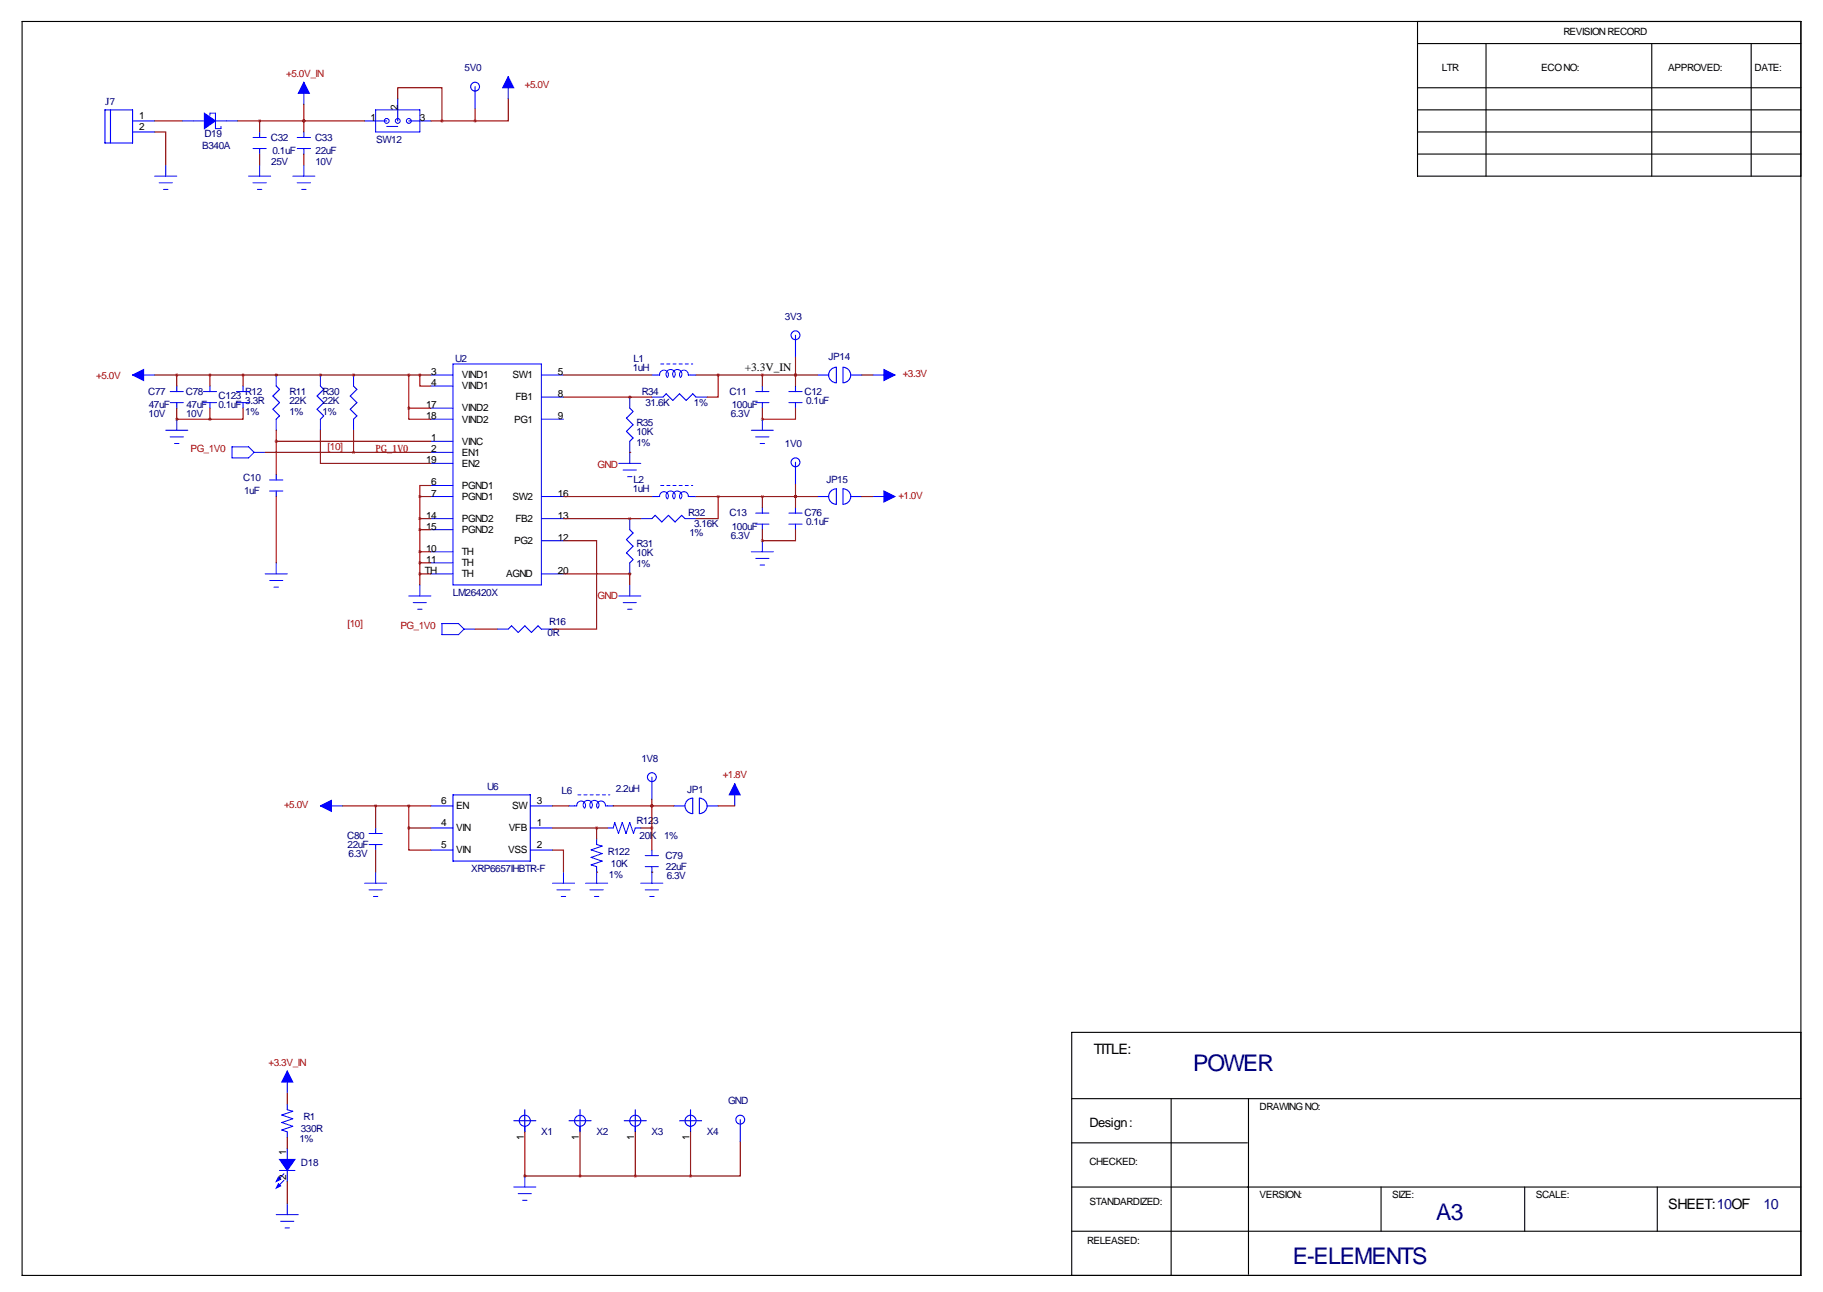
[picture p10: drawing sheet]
<svg xmlns="http://www.w3.org/2000/svg" width="419mm" height="297mm" viewBox="0 0 419 297" stroke-linecap="round" stroke-linejoin="round" font-family="sans-serif">
<g fill="none" stroke="#000" stroke-width=".25">
<path d="M5.1 4.9h408.9v288.3h-408.9zM325.9 4.9v35.6h88.1M325.9 10h88.1M341.6 10v30.5M379.7 10v30.5M402.6 10v30.5M325.9 20.2h88.1M325.9 35.4h88.1M325.9 30.3h88.1M325.9 25.3h88.1M414 237.3h-167.6v55.9M246.4 252.6h167.6"/>
<path d="M269.2 252.6v40.6M287 252.6v40.4M246.4 272.9h167.6M246.4 262.7h40.4M317.5 272.9v10.2M350.5 272.9v10.2M381 272.9v10.2M246.4 283.1h167.6"/>
</g>
<g fill="none" stroke="#00f" stroke-width=".25">
<path d="M109.2 19.9v5.1M24.1 25.3h6.4v7.6h-6.4zM25.4 25.3v7.6M30.5 27.8h5.1M30.5 30.3h5.1M59.7 30.3v1.3M59.7 34.1v1.3M69.8 30.3v1.3M69.8 34.1v1.3M83.8 27.8h5.1M91.4 22.7v5.1M94 27.8h5.1"/>
<path d="M182.9 77.1v5.1M40.6 88.8v1.2M40.6 92.6v1.2M48.3 88.8v1.2M48.3 92.6v1.2M55.9 88.8v1.2M55.9 92.6v1.2M63.5 88.8l.8 .7-1.6 1.5 1.6 1.6-1.6 1.5 1.6 1.5-.8 .8M73.7 88.8l.7 .7-1.5 1.5 1.5 1.6-1.5 1.5 1.5 1.5-.7 .8M81.3 88.8l.7 .7-1.5 1.5 1.5 1.6-1.5 1.5 1.5 1.5-.7 .8M144.8 93.8l.7 .8-1.5 1.5 1.5 1.5-1.5 1.6 1.5 1.5-.7 .8M149.9 86.2h1.2"/>
<path d="M152.4 91.3l.8-.8 1.5 1.6 1.5-1.6 1.5 1.6 1.6-1.6 .7 .8M158.7 86.2h1.3M175.3 88.8v1.2M175.3 92.6v1.2M182.9 88.8v1.2M182.9 92.6v1.2M188 86.2h2.5M191 85l.8-.5 .5-.1v3.6a1.78 1.78 0 0 1-1.7-1.1 1.78 1.78 0 0 1 .4-1.9zM193.8 84.4a1.78 1.78 0 0 1 1.8 1.8 1.78 1.78 0 0 1-1.8 1.8zM195.6 86.2h2.5M63.5 109.1v1.2M63.5 112.9v1.3"/>
<path d="M149.9 114.2h1.2M149.9 119.2l.7-.7 1.5 1.5 1.6-1.5 1.5 1.5 1.5-1.5 .8 .7M158.7 114.2h1.3M175.3 116.7v1.3M182.9 106.3v5.1M182.9 116.7v1.3M188 114.2h2.5M191 112.9l.8-.5h.5v3.5a1.78 1.78 0 0 1-1.7-1.1 1.78 1.78 0 0 1 .4-1.9zM193.8 112.4a1.78 1.78 0 0 1 1.8 1.8 1.78 1.78 0 0 1-1.8 1.7zM195.6 114.2h2.5M144.8 121.8l.7 .7-1.5 1.6 1.5 1.5-1.5 1.5 1.5 1.5-.7 .8M175.3 120.5v1.3"/>
<path d="M182.9 120.5v1.3M116.8 144.6l.8-.7 1.5 1.5 1.5-1.5 1.6 1.5 1.5-1.5 .8 .7M149.9 178.7v5.1M86.4 190.4v1.2M86.4 194.2v1.2M99.1 190.4h5M99.1 195.4h5M99.1 185.3h5M104.1 182.7h17.8v15.3h-17.8zM121.9 190.4h5.1M121.9 195.4h5.1M121.9 185.3h5.1"/>
<path d="M130.8 185.3h1.3M137.2 192.9v1.3M137.2 199.2v1.3M139.7 190.4h1.3M139.7 185.3h1.3M146 190.4h1.3M149.9 195.4v1.3M149.9 199.2v1.3M154.9 185.3h2.6M158 184l.8-.4 .5-.1v3.6a1.78 1.78 0 0 1-1.7-1.1 1.78 1.78 0 0 1 .4-2zM160.8 183.5a1.78 1.78 0 0 1 1.8 1.8 1.78 1.78 0 0 1-1.8 1.8zM162.6 185.3h2.5"/>
<path d="M66 253.9v1.2M118.1 257.7h5.1M120.6 255.1v5.1M130.8 257.7h5.1M133.3 255.1v5.1M143.5 257.7h5.1M146 255.1v5.1M156.2 257.7h5.1M158.7 255.1v5.1M170.2 257.4v5.1M66 260.2v1.3M66 264v2.6"/>
<path d="M66 269.1v2.5"/>
<circle cx="109.2" cy="19.9" r="1.02"/>
<circle cx="182.9" cy="77.1" r="1.02"/>
<circle cx="182.9" cy="106.3" r="1.02"/>
<circle cx="149.9" cy="178.7" r="1.02"/>
<circle cx="120.6" cy="257.7" r="1.27"/>
<circle cx="133.3" cy="257.7" r="1.27"/>
<circle cx="146" cy="257.7" r="1.27"/>
<circle cx="158.7" cy="257.7" r="1.27"/>
<circle cx="170.2" cy="257.4" r="1.02"/>
</g>
<g fill="none" stroke="#00f" stroke-width=".23">
<path d="M69.8 18.9v5.1M116.8 17.6v5.1M38.1 38v2.5M41.9 27.8h5.1M48.3 26.5v-.5h1.2v3.6h1.3v-.5M49.5 27.8h5.1M58.2 34.1h3M58.2 31.6h3M59.7 38v2.5M68.3 34.1h3.1M68.3 31.6h3.1M69.8 38v2.5"/>
<path d="M86.4 25.3h10.1v5h-10.1zM88.9 29.1h2.5M35.6 40.5h5M36.6 42h3M37.6 43.5h1M57.1 40.5h5.1M58.2 42h3M59.2 43.5h1M67.3 40.5h5.1M68.3 42h3.1M69.3 43.5h1.1M30.5 86.2h5.1"/>
<path d="M38.1 98.9h5.1M39.1 92.6h3.1M39.1 90h3.1M40.6 96.4v2.5M46.7 92.6h3.1M46.7 90h3.1M54.4 92.6h3M54.4 90h3M63.5 86.2v2.6M63.5 96.4v2.5M73.7 86.2v2.6M73.7 96.4v2.5"/>
<path d="M81.3 86.2v2.6M81.3 96.4v2.5M99.1 86.2h5M99.1 88.8h5M99.1 93.8h5M99.1 96.4h5M104.1 83.7h20.4v50.8h-20.4zM124.5 86.2h5M124.5 96.4h5M124.5 91.3h5M144.8 91.3v2.5M149.9 91.3h2.5"/>
<path d="M151.1 86.2h.5a1.02 1.02 0 0 1 1.3-1.1 1.02 1.02 0 0 1 .6 1.6M153.4 86.7a1.07 1.07 0 0 1 0-1.4 1.07 1.07 0 0 1 1.5 0 1.07 1.07 0 0 1 .1 1.4 1.06 1.06 0 0 1 0-1.4 1.06 1.06 0 0 1 1.5 0 1.06 1.06 0 0 1 0 1.4M158.7 86.2h-.5a1.02 1.02 0 0 0-1.3-1.1 1.02 1.02 0 0 0-.5 1.6M160 91.3h2.6M172.7 98.9h5.1M173.7 92.6h3.1M173.7 90h3.1M175.3 96.4v2.5M181.4 92.6h3M181.4 90h3M200.7 86.2h5M39.1 100.4h3.1"/>
<path d="M40.1 102h1M53.3 102.7h3.8l1.3 1.3-1.3 1.3h-3.8zM58.4 104h2.6M62 112.9h3M62 110.3h3M99.1 101.5h5M99.1 111.6h5M99.1 114.2h5M99.1 119.2h5M99.1 104h5M99.1 106.5h5M124.5 114.2h5"/>
<path d="M124.5 119.2h5M142.2 106.5h5.1M143.3 108.1h3M144.3 109.6h1M144.8 101.5v5M144.8 119.2v2.6M147.3 119.2h2.6M151.1 114.2h.5a1.02 1.02 0 0 1 1.3-1.1 1.02 1.02 0 0 1 .6 1.6M153.4 114.7a1.07 1.07 0 0 1 0-1.5 1.07 1.07 0 0 1 1.5 0 1.07 1.07 0 0 1 .1 1.5 1.06 1.06 0 0 1 0-1.5 1.06 1.06 0 0 1 1.5 0 1.06 1.06 0 0 1 0 1.5M157.5 119.2h2.5M158.7 114.2h-.5a1.02 1.02 0 0 0-1.3-1.1 1.02 1.02 0 0 0-.5 1.6M173.7 118h3.1"/>
<path d="M173.7 100.4h3.1M174.8 102h1M181.4 118h3M200.7 114.2h5M61 131.9h5M62 133.5h3M63 135h1M63.5 129.4v2.5M94 137h5.1M95 138.5h3M96.5 134.5v2.5M99.1 121.8h5"/>
<path d="M99.1 131.9h5M99.1 126.9h5M99.1 129.4h5M124.5 131.9h5M124.5 124.3h5M142.2 137h5.1M143.3 138.5h3M144.8 129.4v2.5M144.8 134.5v2.5M172.7 126.9h5.1M173.7 120.5h3.1M173.7 128.4h3.1"/>
<path d="M174.8 129.9h1M175.3 124.3v2.6M181.4 120.5h3M96 140.1h1M101.6 143.4h3.8l1.3 1.2-1.3 1.3h-3.8zM106.7 144.6h2.5M114.3 144.6h2.5M124.5 144.6h2.5M144.3 140.1h1M73.7 185.3h5M84.8 194.2h3.1M84.8 191.6h3.1"/>
<path d="M132.1 185.3h.5a1.02 1.02 0 0 1 1.3-1.1 1.02 1.02 0 0 1 .5 1.6M134.3 185.8a1.07 1.07 0 0 1 .1-1.5 1.07 1.07 0 0 1 1.5 0 1.07 1.07 0 0 1 0 1.5M135.9 185.8a1.07 1.07 0 0 1 0-1.5 1.07 1.07 0 0 1 1.5 0 1.07 1.07 0 0 1 0 1.5M137.2 194.2l1.2 .3-2.5 .9 2.5 .9-2.5 .8 2.5 .9-2.5 .8 1.3 .4M139.7 185.3h-.5a1.02 1.02 0 0 0-1.3-1.1 1.02 1.02 0 0 0-.5 1.6M141 190.4l.3-1.3 .9 2.5 .9-2.5 .8 2.5 .9-2.5 .8 2.5 .4-1.2M148.3 199.2h3.1M148.3 196.7h3.1M168.9 180.2v5.1M83.8 203.1h5.1M84.8 204.6h3.1M85.9 206.1h1"/>
<path d="M86.4 200.5v2.6M127 203.1h5.1M128 204.6h3.1M129 206.1h1M129.5 200.5v2.6M134.6 203.1h5.1M135.6 204.6h3.1M136.7 206.1h1M137.2 200.5v2.6M147.3 203.1h5.1M148.3 204.6h3.1M149.4 206.1h1"/>
<path d="M149.9 200.5v2.6M66 255.1l1.3 .4-2.5 .8 2.5 .9-2.5 .9 2.5 .8-2.5 .9 1.2 .4M66 246.2v5.1M63.5 279.3h5.1M64.3 269.1h3.5M65.3 269.9l-1.5 1.5M65.3 271.4l-1.5 1.5M66 276.7v2.6M118.1 272.9h5.1M119.1 274.4h3.1M120.1 276h1.1M120.6 270.4v2.5"/>
<path d="M64.5 280.8h3.1M65.5 282.3h1"/>
<circle cx="88.9" cy="27.8" r=".56"/>
<circle cx="91.4" cy="27.8" r=".56"/>
<circle cx="94" cy="27.8" r=".56"/>
</g>
<path d="M151.9 83.7h7.4M151.9 111.6h7.4M132.8 182.7h7.4" fill="none" stroke="#00f" stroke-width=".23" stroke-dasharray=".7 .7"/>
<g fill="#00f" stroke="#00f" stroke-width=".23">
<path d="M64.3 266.6h3.5l-1.8 2.5z"/>
<path d="M64 272.1l.5 .6-1 .5z"/>
<path d="M64 270.6l.5 .5-1 .5z"/>
<path d="M47 26l2.5 1.8-2.5 1.8z"/>
<path d="M73.7 185.3l2.5-1.3v2.5z"/>
<path d="M168.9 180.2l1.3 2.5h-2.6z"/>
<path d="M66 246.2l1.3 2.6h-2.5z"/>
<path d="M203.2 112.9l2.5 1.3-2.5 1.2z"/>
<path d="M203.2 84.9l2.5 1.3-2.5 1.3z"/>
<path d="M30.5 86.2l2.5-1.3v2.6z"/>
<path d="M69.8 18.9l1.3 2.5h-2.5z"/>
<path d="M116.8 17.6l1.3 2.6h-2.5z"/>
</g>
<g fill="none" stroke="#800000" stroke-width=".25">
<path d="M35.6 30.3h2.5v7.7M35.6 27.8h6.3M54.6 27.8h29.2M59.7 27.8v2.5M59.7 35.4v2.6M69.8 27.8h.1M69.8 24v6.3M69.8 35.4v2.6M91.4 22.7v-2.5h10.2v7.6M99.1 27.8h10.1M109.2 25v2.8M116.8 22.7v5.1h-7.6"/>
<path d="M35.6 86.2h63.5M40.6 96.4h.1M40.6 86.2v2.6M40.6 93.8v2.6M40.6 96.4h7.7M48.3 86.2v2.6M48.3 93.8v2.6M55.9 93.8v2.6h-7.6M55.9 86.2v2.6M63.5 86.2h.1M63.5 98.9v10.2M73.7 98.9v7.6h25.4"/>
<path d="M73.7 86.2h.1M81.3 86.2h.1M81.3 98.9v5.1M94 93.8v2.6h5.1M94 86.2v7.6M94 93.8h5.1M96.5 86.2v2.6h2.6M129.5 86.2h20.4M129.5 91.3h20.4M144.8 91.3h.1M160 86.2h28M165.1 86.2v5.1h-2.5"/>
<path d="M175.3 96.4h.1M175.3 86.2v2.6M175.3 93.8v2.6M182.9 93.8v2.6h-7.6M182.9 86.2h.1M182.9 82.2v6.6M198.1 86.2h2.6M61 104h38.1M63.5 101.5h35.6M63.5 114.2v15.2M96.5 114.2h2.6M96.5 114.2v20.3"/>
<path d="M96.5 119.2h2.6M99.1 111.6h-2.6v2.6M129.5 114.2h20.4M129.5 119.2h17.8M144.8 104h.1M144.8 119.2h.1M160 114.2h28M165.1 114.2v5h-5.1M175.3 114.2v2.5M182.9 114.2h.1M182.9 111.4v5.3M198.1 114.2h2.6"/>
<path d="M96.5 121.8h2.6M96.5 126.9h2.6M96.5 129.4h2.6M96.5 131.9h2.6M129.5 124.3h7.7v20.3h-10.2M129.5 131.9h15.3M144.8 131.9h.1M144.8 131.9v2.6M175.3 124.3h.1M175.3 121.8v2.5M182.9 121.8v2.5h-7.6M109.2 144.6h5.1"/>
<path d="M78.7 185.3h20.4M86.4 185.3v5.1M86.4 195.4v5.1M94 190.4v5h5.1M94 190.4h5.1M94 185.3v5.1M127 195.4h2.5v5.1M127 185.3h3.8M127 190.4h12.7M137.2 190.4v2.5M141 185.3h13.9M147.3 190.4h2.6"/>
<path d="M149.9 185.3h.1M149.9 183.8v11.6M165.1 185.3h3.8M137.2 200.5h.1M149.9 200.5h.1M66 251.3v2.6M66 261.5v2.5M66 271.6v5.1M120.6 270.4h.1M120.6 260.2v10.2M120.6 270.4h38.1M133.3 260.2v10.2"/>
<path d="M146 260.2v10.2M158.7 260.2v10.2M170.2 262.5v7.9h-11.5"/>
</g>
<path d="M137.1 190.4a.05 .05 0 0 0 .1 0 .05 .05 0 0 0-.1 0zM149.8 190.4a.05 .05 0 0 0 .1 0 .05 .05 0 0 0-.1 0zM149.8 185.3a.05 .05 0 0 0 .1 0 .05 .05 0 0 0-.1 0zM86.3 185.3a.05 .05 0 0 0 .1 0 .05 .05 0 0 0-.1 0zM149.8 185.3a.05 .05 0 0 0 .1 0 .05 .05 0 0 0-.1 0zM120.6 270.4a.05 .05 0 0 0 .1 0 .05 .05 0 0 0-.1 0zM133.3 270.4a.05 .05 0 0 0 .1 0 .05 .05 0 0 0-.1 0zM146 270.4a.05 .05 0 0 0 .1 0 .05 .05 0 0 0-.1 0zM73.6 86.2a.05 .05 0 0 0 .1 0 .05 .05 0 0 0-.1 0zM175.2 86.2a.05 .05 0 0 0 .1 0 .05 .05 0 0 0-.1 0zM175.2 96.4a.05 .05 0 0 0 .1 0 .05 .05 0 0 0-.1 0zM175.2 124.3a.05 .05 0 0 0 .1 0 .05 .05 0 0 0-.1 0zM175.2 114.2a.05 .05 0 0 0 .1 0 .05 .05 0 0 0-.1 0zM40.6 86.2a.05 .05 0 0 0 .1 0 .05 .05 0 0 0-.1 0zM48.2 86.2a.05 .05 0 0 0 .1 0 .05 .05 0 0 0-.1 0zM40.6 96.4a.05 .05 0 0 0 .1 0 .05 .05 0 0 0-.1 0zM48.2 96.4a.05 .05 0 0 0 .1 0 .05 .05 0 0 0-.1 0zM69.8 27.8a.05 .05 0 0 0 .1 0 .05 .05 0 0 0-.1 0zM69.8 27.8a.05 .05 0 0 0 .1 0 .05 .05 0 0 0-.1 0zM158.7 270.4a.05 .05 0 0 0 .1 0 .05 .05 0 0 0-.1 0z" fill="#800000" stroke="#800000" stroke-width=".63"/>
<g font-size="5.3" fill="#000080">
<text x="274.3" y="246.2">POWER</text>
<text x="330.2" y="280.5">A3</text>
<text x="297.2" y="290.7">E-ELEMENTS</text>
</g>
<g font-size="3.3">
<text x="251.5" y="242.4">TITLE:</text>
<text x="383.5" y="278">SHEET:10OF</text>
</g>
<text font-size="3.3" fill="#000080" x="405.4" y="278">10</text>
<text font-size="3" x="250.4" y="259.2">Design :</text>
<text font-size="2.6" x="171.2" y="85.2">+3.3V_IN</text>
<g font-size="2.3">
<text x="359.4" y="8">REVISION RECORD</text>
<text x="331.5" y="16.4">LTR</text>
<text x="354.3" y="16.4">ECO NO:</text>
<text x="383.5" y="16.4">APPROVED:</text>
<text x="403.4" y="16.4">DATE:</text>
<text x="32" y="27.3">1</text>
<text x="32" y="29.8">2</text>
<text x="85.2" y="27.8">1</text>
<text x="91.4" y="25.3" transform="rotate(-90 91.4 25.3)">2</text>
<text x="96.5" y="27.8">3</text>
<text x="99.1" y="86.2">3</text>
<text x="99.1" y="88.8">4</text>
<text x="106.2" y="87">VIND1</text>
<text x="106.2" y="89.5">VIND1</text>
<text x="117.8" y="87">SW1</text>
<text x="128.3" y="86.2">5</text>
<text x="98" y="93.8">17</text>
<text x="106.2" y="94.6">VIND2</text>
<text x="118.5" y="92.1">FB1</text>
<text x="128.3" y="91.3">8</text>
<text x="98" y="96.4">18</text>
<text x="99.1" y="101.5">1</text>
<text x="106.2" y="97.1">VIND2</text>
<text x="118.2" y="97.1">PG1</text>
<text x="128.3" y="96.4">9</text>
<text x="98" y="106.5">19</text>
<text x="99.1" y="104">2</text>
<text x="106.2" y="102.2">VINC</text>
<text x="106.2" y="104.8">EN1</text>
<text x="106.2" y="107.3">EN2</text>
<text x="99.1" y="111.6">6</text>
<text x="106.2" y="112.4">PGND1</text>
<text x="98" y="119.2">14</text>
<text x="99.1" y="114.2">7</text>
<text x="106.2" y="114.9">PGND1</text>
<text x="117.8" y="114.9">SW2</text>
<text x="128.3" y="119.2">13</text>
<text x="128.3" y="114.2">16</text>
<text x="98" y="121.8">15</text>
<text x="106.2" y="120">PGND2</text>
<text x="106.2" y="122.5">PGND2</text>
<text x="118.2" y="125.1">PG2</text>
<text x="118.5" y="120">FB2</text>
<text x="128.3" y="124.3">12</text>
<text x="97.7" y="131.9">TH</text>
<text x="98" y="126.9">10</text>
<text x="98" y="129.4">11</text>
<text x="106.2" y="127.6">TH</text>
<text x="106.2" y="130.2">TH</text>
<text x="128.3" y="131.9">20</text>
<text x="106.2" y="132.7">TH</text>
<text x="116.4" y="132.7">AGND</text>
<text x="101.4" y="184.8">6</text>
<text x="123.4" y="184.8">3</text>
<text x="101.4" y="189.9">4</text>
<text x="104.9" y="191.1">VIN</text>
<text x="104.9" y="186">EN</text>
<text x="116.9" y="191.1">VFB</text>
<text x="117.7" y="186">SW</text>
<text x="123.4" y="189.9">1</text>
<text x="101.4" y="194.9">5</text>
<text x="104.9" y="196.2">VIN</text>
<text x="116.8" y="196.2">VSS</text>
<text x="123.4" y="194.9">2</text>
<text x="289.6" y="255.1">DRAWING NO:</text>
<text x="120.4" y="262.2" transform="rotate(-90 120.4 262.2)">1</text>
<text x="133.1" y="262.2" transform="rotate(-90 133.1 262.2)">1</text>
<text x="145.8" y="262.2" transform="rotate(-90 145.8 262.2)">1</text>
<text x="158.5" y="262.2" transform="rotate(-90 158.5 262.2)">1</text>
<text x="65.8" y="265.5" transform="rotate(-90 65.8 265.5)">1</text>
<text x="250.4" y="267.8">CHECKED:</text>
<text x="65.8" y="271.3" transform="rotate(-90 65.8 271.3)">2</text>
<text x="289.6" y="275.4">VERSION:</text>
<text x="320" y="275.4">SIZE:</text>
<text x="353.1" y="275.4">SCALE:</text>
<text x="250.4" y="277">STANDARDIZED:</text>
<text x="249.9" y="286.1">RELEASED:</text>
</g>
<g font-size="2.3" fill="#f00">
<text x="65.8" y="17.6">+5.0V_IN</text>
<text x="120.7" y="20.2">+5.0V</text>
<text x="22.1" y="87.2">+5.0V</text>
<text x="207.5" y="86.7">+3.3V</text>
<text x="43.8" y="104">PG_1V0</text>
<text x="75.3" y="103.5">[10]</text>
<text x="86.4" y="104">PG_1V0</text>
<text x="137.4" y="107.6">GND</text>
<text x="206.5" y="114.7">+1.0V</text>
<text x="137.4" y="137.8">GND</text>
<text x="79.9" y="144.1">[10]</text>
<text x="92" y="144.6">PG_1V0</text>
<text x="166.1" y="178.9">+1.8V</text>
<text x="65.3" y="185.8">+5.0V</text>
<text x="61.8" y="245">+3.3V_IN</text>
</g>
<g font-size="2.3" fill="#000080">
<text x="106.8" y="16.4">5V0</text>
<text x="24.3" y="24.2">J7</text>
<text x="46.5" y="34.1">B340A</text>
<text x="47" y="31.6">D19</text>
<text x="62.3" y="32.4">C32</text>
<text x="62.6" y="35.4">0.1uF</text>
<text x="72.4" y="32.4">C33</text>
<text x="72.6" y="35.4">22uF</text>
<text x="86.5" y="32.9">SW12</text>
<text x="62.4" y="38">25V</text>
<text x="72.5" y="38">10V</text>
<text x="180.5" y="73.5">3V3</text>
<text x="104.6" y="83.2">U2</text>
<text x="145.6" y="83.2">L1</text>
<text x="190.5" y="82.7">JP14</text>
<text x="145.5" y="85.2">1uH</text>
<text x="34.1" y="90.8">C77</text>
<text x="34.2" y="95.9">10V</text>
<text x="34.2" y="93.8">47uF</text>
<text x="42.7" y="90.8">C78</text>
<text x="42.8" y="95.9">10V</text>
<text x="42.8" y="93.8">47uF</text>
<text x="50.2" y="93.8">0.1uF</text>
<text x="50.3" y="91.8">C123</text>
<text x="56.4" y="90.8">R12</text>
<text x="56.4" y="95.4">1%</text>
<text x="56.4" y="92.8">3.3R</text>
<text x="66.5" y="90.8">R11</text>
<text x="66.5" y="95.4">1%</text>
<text x="66.5" y="92.8">22K</text>
<text x="74.2" y="90.8">R30</text>
<text x="74.2" y="95.4">1%</text>
<text x="74.2" y="92.8">22K</text>
<text x="147.6" y="90.8">R34</text>
<text x="148.4" y="93.3">31.6K</text>
<text x="159.5" y="93.3">1%</text>
<text x="167.7" y="90.8">C11</text>
<text x="168" y="95.9">6.3V</text>
<text x="168.2" y="93.8">100uF</text>
<text x="185" y="90.8">C12</text>
<text x="185.3" y="92.8">0.1uF</text>
<text x="146.3" y="97.9">R35</text>
<text x="146.3" y="99.9">10K</text>
<text x="146.3" y="102.5">1%</text>
<text x="180.5" y="102.7">1V0</text>
<text x="55.9" y="110.6">C10</text>
<text x="56.1" y="113.7">1uF</text>
<text x="145.5" y="113.2">1uH</text>
<text x="145.6" y="111.1">L2</text>
<text x="190" y="111.1">JP15</text>
<text x="158.2" y="118.7">R32</text>
<text x="167.7" y="118.7">C13</text>
<text x="185" y="118.7">C76</text>
<text x="146.3" y="125.8">R31</text>
<text x="158.5" y="123.3">1%</text>
<text x="159.6" y="121.3">3.16K</text>
<text x="168" y="123.8">6.3V</text>
<text x="168.2" y="121.8">100uF</text>
<text x="185.3" y="120.8">0.1uF</text>
<text x="146.3" y="130.4">1%</text>
<text x="146.3" y="127.9">10K</text>
<text x="104.1" y="137">LM26420X</text>
<text x="126.2" y="143.6">R16</text>
<text x="125.9" y="146.2">0R</text>
<text x="147.4" y="175.1">1V8</text>
<text x="112" y="181.7">U6</text>
<text x="129.1" y="182.5">L6</text>
<text x="141.6" y="182">2.2uH</text>
<text x="158" y="182.2">JP1</text>
<text x="146.3" y="189.4">R123</text>
<text x="79.8" y="192.9">C80</text>
<text x="79.9" y="194.9">22uF</text>
<text x="80.1" y="197">6.3V</text>
<text x="139.7" y="196.5">R122</text>
<text x="147.1" y="192.9">20K</text>
<text x="152.7" y="192.9">1%</text>
<text x="153" y="197.5">C79</text>
<text x="108.3" y="200.5">XRP6657IHBTR-F</text>
<text x="140" y="201.8">1%</text>
<text x="140.5" y="199.2">10K</text>
<text x="153.1" y="200">22uF</text>
<text x="153.3" y="202">6.3V</text>
<text x="69.8" y="257.4">R1</text>
<text x="167.4" y="253.9">GND</text>
<text x="68.9" y="262.5">1%</text>
<text x="69.2" y="260.2">330R</text>
<text x="124.4" y="261">X1</text>
<text x="137.1" y="261">X2</text>
<text x="149.8" y="261">X3</text>
<text x="162.5" y="261">X4</text>
<text x="69.2" y="268.1">D18</text>
</g>
</svg>
